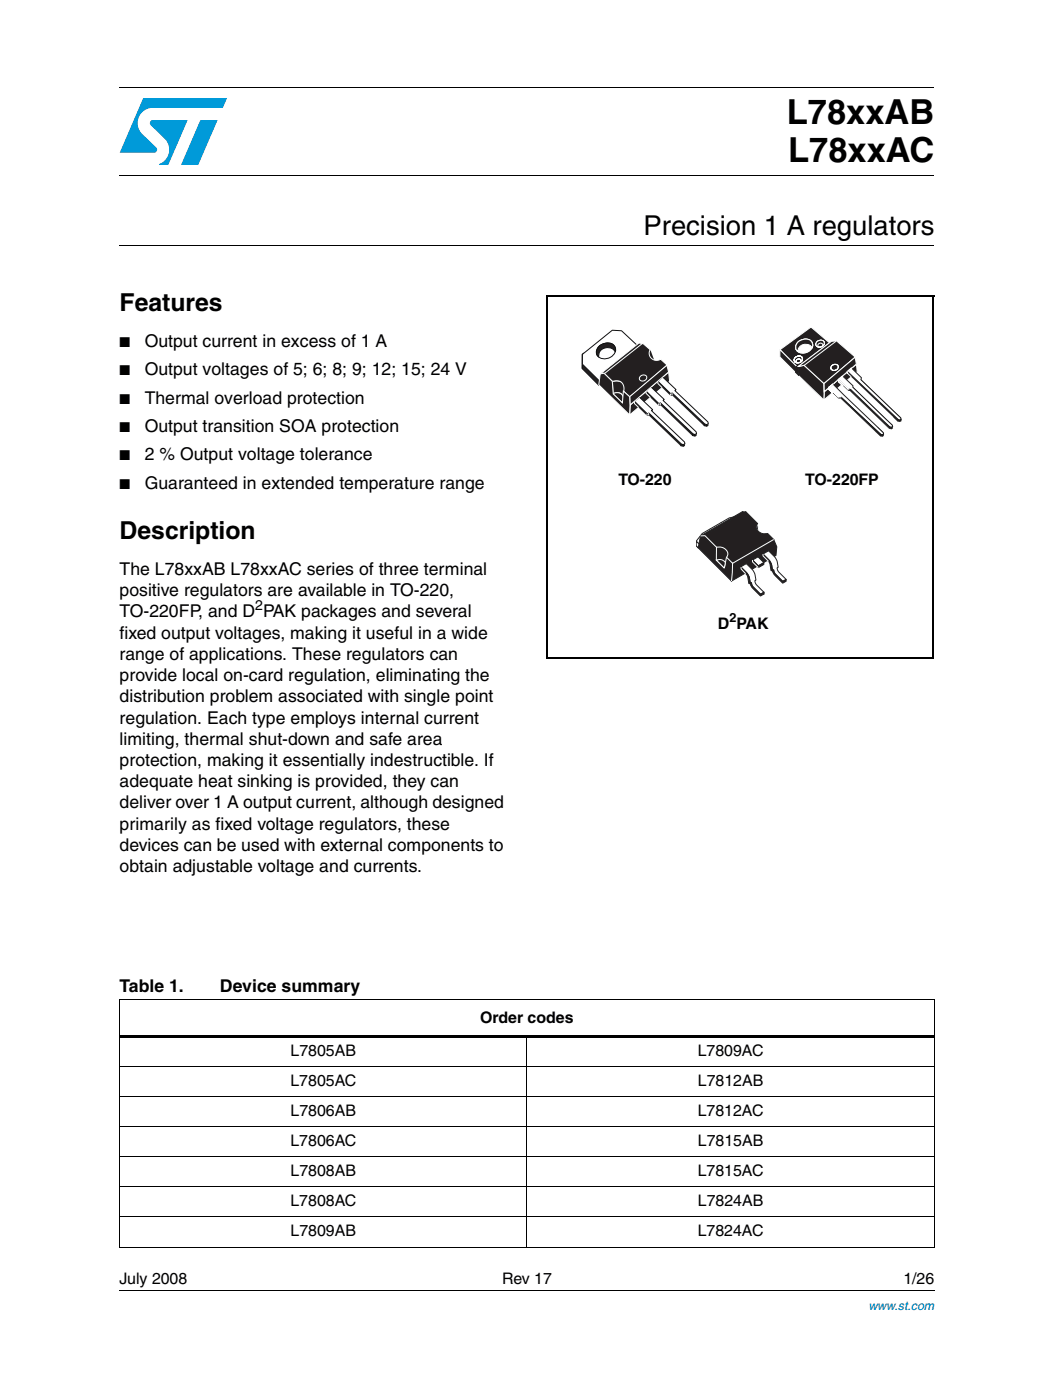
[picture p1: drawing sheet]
<svg xmlns="http://www.w3.org/2000/svg" width="210mm" height="279mm" viewBox="0 0 210 279" stroke-linecap="round" stroke-linejoin="round" font-family="sans-serif">
<g fill="#009ad9">
<path d="M40 23.9h3.4l-3.9 9h-3.4z"/>
<path d="M28.6 19.6h16.7l-.8 1.9h-14a3 3 0 0 0-2.8 2 3 3 0 0 0 .8 3.3l2.7 2.6a.62 .62 0 0 1 .1 .7 .62 .62 0 0 1-.6 .4h-6.8z"/>
<path d="M30.1 24.2l.4-.2 6.9-.1-3.8 9-1.9-.1a3.2 3.2 0 0 0 1.2-5l-2.9-2.8-.1-.4z"/>
</g>
<path d="M23.9 17.5h162.5M23.9 35h162.5M23.9 48.9h162.5M23.9 257.5h162.6" fill="none" stroke="#000" stroke-width=".2"/>
<path d="M23.8 257.4l.1 .2z" fill="#000"/>
<path d="M116 65.8h25.4v23.5h-25.4z" fill="#fff"/>
<g fill="#231f20" stroke="#fff" stroke-width=".2">
<path d="M122.2 76.1a2.7 2.7 0 0 1 3.2 1.5l-.2 3-.9-1.1a1.09 1.09 0 0 0-1.5-1.1l-.5 .1z" fill-rule="evenodd"/>
<path d="M125.7 80.8l7.7-6.5 .2 1.8-8 6.7z" fill-rule="evenodd"/>
</g>
<path d="M116.1 70.7l.4-.2 .7 3 2.3 2.5v.9l-3.4-3.4z" fill-rule="evenodd" fill="#231f20"/>
<path d="M116.1 70.7l.4-.2 .7 3 2.3 2.5v.9l-3.4-3.4z" fill="none" stroke="#0e1213" stroke-width=".2"/>
<path d="M116.2 70.7l5.9-4.8 1.9 .1 3.1 2.9-6.5 5.6-1.1 1.5-3.3-3.3z" fill-rule="evenodd" fill="#fff"/>
<path d="M116.2 70.7l5.9-4.8 1.9 .1 3.1 2.9-6.5 5.6-1.1 1.5-3.3-3.3z" fill="none" stroke="#0e1213" stroke-width=".2"/>
<path d="M122.2 78.6a1.38 1.38 0 0 1 1.8 .1 1.38 1.38 0 0 1 .2 1.7z" fill-rule="evenodd" fill="#231f20" stroke="#fff" stroke-width=".2"/>
<path d="M129.5 69.7l.3 .2 .9 2.4-1.9-.5z" fill-rule="evenodd" fill="#231f20"/>
<path d="M119.4 69.2a2.04 2.04 0 0 1 3.4 .2 2.04 2.04 0 0 1-1.4 2.1 2.04 2.04 0 0 1-2.4-.8v-.8z" fill-rule="evenodd" fill="#fff"/>
<path d="M119.6 69a1.96 1.96 0 0 1 3.2 .5 2.1 2.1 0 0 1-1.3 1.9 2.1 2.1 0 0 1-2.3-.4 1.42 1.42 0 0 1 .4-2z" fill="none" stroke="#0e1213" stroke-width=".2"/>
<path d="M119.5 69.1a2.15 2.15 0 0 1 3.1 0l.2 .6-.1 .5a1.79 1.79 0 0 0-2-.8 1.79 1.79 0 0 0-1.3 1.8 1.37 1.37 0 0 1 .1-2.1z" fill-rule="evenodd" fill="#231f20"/>
<path d="M116.2 72.9v.6M119.5 69.1a2.25 2.25 0 0 1 3.1 0l.2 .6-.1 .5a1.81 1.81 0 0 0-2-.7 1.81 1.81 0 0 0-1.3 1.7 1.4 1.4 0 0 1 .1-2.1z" fill="none" stroke="#0e1213" stroke-width=".2"/>
<path d="M131.2 76.1l3.6 1.7v.5l5.7 6.2 .5 .3 .3-.2v.4l-.3 .2-.5-.1-6.3-6.1h-.4l-2.6-2.5z" fill-rule="evenodd" fill="#231f20"/>
<path d="M131.2 76.1l1-.8 2.7 2.5-.3 .1 6.6 6.3 .1 .4-.3 .2-.4-.2-6.5-6.2-.3 .2z" fill-rule="evenodd" fill="#fff"/>
<path d="M131.2 76.1l1-.8 2.7 2.5-.3 .1 6.6 6.3 .1 .4-.3 .2-.4-.2-6.5-6.2-.3 .2zM140.5 84.6v.4M140.9 84.7l.1 .4" fill="none" stroke="#0e1213" stroke-width=".2"/>
<path d="M133.7 78.6v.4M134.1 78.5v.4" fill="none" stroke="#fff" stroke-width=".2"/>
<path d="M128.9 78.1l3.5 1.7 .1 .4 5.7 6.3 .5 .2 .3-.2v.5l-.3 .1-.5-.1-6.4-6.1-.4 .1-2.5-2.5z" fill-rule="evenodd" fill="#231f20"/>
<path d="M128.9 78l1-.8 2.6 2.5-.2 .2 6.6 6.3 .1 .3-.4 .2-.4-.1-6.5-6.2-.3 .2z" fill-rule="evenodd" fill="#fff" stroke="#0e1213" stroke-width=".2"/>
<path d="M131.4 80.5v.4M131.7 80.4v.5" fill="none" stroke="#fff" stroke-width=".2"/>
<path d="M138.1 86.6l.1 .4M138.6 86.7v.4" fill="none" stroke="#0e1213" stroke-width=".2"/>
<path d="M126.6 80.1l3.5 1.7 .1 .5 5.6 6.2 .6 .3 .3-.2v.4l-.4 .2-.5-.1-6.3-6.1h-.4l-2.5-2.5z" fill-rule="evenodd" fill="#231f20"/>
<path d="M126.5 80.1l1-.8 2.7 2.5-.2 .1 6.5 6.3 .1 .4-.3 .2-.4-.2-6.5-6.2-.3 .2z" fill-rule="evenodd" fill="#fff" stroke="#0e1213" stroke-width=".2"/>
<path d="M129.1 82.6v.4M129.4 82.5v.4" fill="none" stroke="#fff" stroke-width=".2"/>
<path d="M135.8 88.6v.4M136.3 88.7v.4" fill="none" stroke="#0e1213" stroke-width=".2"/>
<g fill="#231f20" stroke="#fff" stroke-width=".2">
<path d="M119.8 74.6l7.6-6.1 .9 .1 1.4 1.2a1.44 1.44 0 0 0 .3 1.8 1.44 1.44 0 0 0 1.8 .1l1.3 1.2-7.5 6.3-1.2-1.1a1.6 1.6 0 0 0-.4-1.8 1.6 1.6 0 0 0-1.8-.2l-1.7-1.6z" fill-rule="evenodd"/>
<path d="M125.6 79.2l7.4-6.3 .4 1.3-7.7 6.6z" fill-rule="evenodd"/>
</g>
<path d="M127.7 75.1a.69 .69 0 0 1 .8-.3 .69 .69 0 0 1 .5 .7 .71 .71 0 0 1-.8 .6 .71 .71 0 0 1-.6-.8zM128.2 68.5l-7.5 6" fill="none" stroke="#fff" stroke-width=".2"/>
<path d="M119.7 74.6l.8-.1 1.6 1.6 .2 2.5 1.9 1.8 .2-2.4 1.2 1.2v3.6l-6.2-6z" fill-rule="evenodd" fill="#231f20" stroke="#fff" stroke-width=".2"/>
<path d="M128.9 78v.5l.9 .9M131.2 76.1v.4l.9 .9M126.5 80.1l.1 .4 .8 .8" fill="none" stroke="#fff" stroke-width=".2"/>
<path d="M155.5 65.2h25.3v24.3h-25.3z" fill="#fff"/>
<g fill="#231f20" stroke="#fff" stroke-width=".2">
<path d="M164.4 78.2l6.4-5.5 .2 1.5-6.7 5.6z" fill-rule="evenodd"/>
<path d="M164.4 78.2l6.4-5.5 .2 1.5-6.7 5.6z" fill-rule="evenodd"/>
<path d="M171.3 75.8l.6-.4v.8z" fill-rule="evenodd"/>
<path d="M171.3 75.8l.6-.4v.8z" fill-rule="evenodd"/>
<path d="M171.8 75.4l.1 .8z" fill-rule="evenodd"/>
<path d="M171.3 75.8l.6 .4z" fill-rule="evenodd"/>
<path d="M171.3 75.8l.6-.4z" fill-rule="evenodd"/>
<path d="M169.6 77.4l.6-.4v.8z" fill-rule="evenodd"/>
<path d="M169.6 77.4l.6-.4v.8z" fill-rule="evenodd"/>
<path d="M170.1 77l.1 .8z" fill-rule="evenodd"/>
<path d="M169.6 77.3l.6 .5z" fill-rule="evenodd"/>
<path d="M169.6 77.3l.6-.3z" fill-rule="evenodd"/>
</g>
<path d="M155.6 69.8l6.2-4.5 3.8 3.2-5.4 4.3-1.1 1.3z" fill-rule="evenodd" fill="#231f20"/>
<path d="M155.6 69.8l6.2-4.5 3.8 3.2-5.4 4.3-1.1 1.3z" fill="none" stroke="#fff" stroke-width=".2"/>
<path d="M155.6 69.8l6.2-4.5 3.8 3.2-5.4 4.3-1.1 1.3z" fill-rule="evenodd" fill="#231f20"/>
<path d="M155.6 69.8l6.2-4.5 3.8 3.2-5.4 4.3-1.1 1.3z" fill="none" stroke="#fff" stroke-width=".2"/>
<path d="M159.1 68.4a1.7 1.7 0 0 1 3 .4 1.83 1.83 0 0 1-1.3 1.6 1.83 1.83 0 0 1-2-.8v-.6z" fill-rule="evenodd" fill="#231f20" stroke="#fff" stroke-width=".2"/>
<path d="M159.2 68.3a1.74 1.74 0 0 1 2.9 .4 1.87 1.87 0 0 1-1.2 1.6 1.87 1.87 0 0 1-2-.4 1.26 1.26 0 0 1 .3-1.6z" fill-rule="evenodd" fill="#fff" stroke="#fff" stroke-width=".2"/>
<path d="M159.2 73.2l1.2-.7 4 4.1-.1 3.2-5.2-5.1z" fill-rule="evenodd" fill="#231f20"/>
<g fill="#231f20" stroke="#fff" stroke-width=".2">
<path d="M159.2 73.2l1.2-.7 4 4.1-.1 3.2-5.2-5.1z" fill-rule="evenodd"/>
<path d="M155.6 69.8l3.6 3.6v1.5l-3.6-3.7z" fill-rule="evenodd"/>
<path d="M155.6 69.8l3.6 3.6v1.5l-3.6-3.7z" fill-rule="evenodd"/>
<path d="M159.2 68.3a1.73 1.73 0 0 1 2.8 .2v.9a1.55 1.55 0 0 0-1.7-.6 1.55 1.55 0 0 0-1.1 1.4 1.25 1.25 0 0 1 0-1.9z" fill-rule="evenodd"/>
<path d="M159.2 68.3a1.93 1.93 0 0 1 2.7-.1l.2 .6v.6a1.59 1.59 0 0 0-1.8-.6 1.59 1.59 0 0 0-1.1 1.4 1.22 1.22 0 0 1 0-1.9z" fill-rule="evenodd"/>
</g>
<path d="M158.9 73.1l.3 .4v-.3l.1 1.7-.6-.6z" fill-rule="evenodd" fill="#231f20" stroke="#231f20" stroke-width=".2"/>
<g fill="#231f20" stroke="#fff" stroke-width=".2">
<path d="M158.6 71.4a.75 .75 0 0 1 .9-.4 .75 .75 0 0 1 .5 .9 .78 .78 0 0 1-.9 .6 .78 .78 0 0 1-.6-.9z" fill-rule="evenodd"/>
<path d="M158.6 71.4a.77 .77 0 0 1 .9-.3 .77 .77 0 0 1 .5 .8 .8 .8 0 0 1-.8 .6 .8 .8 0 0 1-.7-.9z" fill-rule="evenodd"/>
<path d="M158.6 71.4l.3-.2a.74 .74 0 0 0-.4 1l-.1-.3z" fill-rule="evenodd"/>
<path d="M158.9 71.2a.8 .8 0 0 1 1.1 .2 .94 .94 0 0 0-1.1-.2z" fill-rule="evenodd"/>
<path d="M160 71.4v-.1a.72 .72 0 0 1-.4 1 .66 .66 0 0 0 .4-.9z" fill-rule="evenodd"/>
<path d="M158.5 72.1a.94 .94 0 0 0 1.1 .2 .8 .8 0 0 1-1.1-.2z" fill-rule="evenodd"/>
<path d="M158.6 71.3a.76 .76 0 0 1 .9-.3 .76 .76 0 0 1 .5 .8l-.2 .4a.49 .49 0 0 0-.6-.6 .49 .49 0 0 0-.3 .8 .59 .59 0 0 1-.5-.5 .59 .59 0 0 1 .2-.6z" fill-rule="evenodd"/>
<path d="M158.6 71.4a.75 .75 0 0 1 .9-.3 .75 .75 0 0 1 .5 .8l-.2 .2a.42 .42 0 0 0-.5-.5l-.5 .4 .1 .4a.59 .59 0 0 1-.3-1z" fill-rule="evenodd"/>
</g>
<path d="M158.6 71.3a.6 .6 0 0 0-.2 .6 .6 .6 0 0 0 .5 .5 .7 .7 0 0 1-.4-.9 .7 .7 0 0 1 .9-.4 .61 .61 0 0 1 .6 .3 .61 .61 0 0 1-.2 .8 .46 .46 0 0 0-.2-.5 .46 .46 0 0 0-.6 0l-.2 .2 .1 .5a.49 .49 0 0 1 .2-.7 .49 .49 0 0 1 .7 .3v.2a.66 .66 0 0 0 .1-.9 .66 .66 0 0 0-.9-.2z" fill="none" stroke="#fff" stroke-width=".2"/>
<g fill="#231f20" stroke="#fff" stroke-width=".2">
<path d="M163 68.2a.75 .75 0 0 1 .9-.3 .75 .75 0 0 1 .5 .9 .78 .78 0 0 1-1 .5 .78 .78 0 0 1-.6-.9z" fill-rule="evenodd"/>
<path d="M163 68.2a.77 .77 0 0 1 .9-.3 .77 .77 0 0 1 .5 .8 .8 .8 0 0 1-.9 .6 .8 .8 0 0 1-.7-.8z" fill-rule="evenodd"/>
<path d="M163 68.2l.2-.1a.74 .74 0 0 0-.4 .9l-.1-.3z" fill-rule="evenodd"/>
<path d="M163.2 68a.75 .75 0 0 1 1.2 .2h-.1a.92 .92 0 0 0-1.1-.2z" fill-rule="evenodd"/>
<path d="M164.3 68.2h.1a.72 .72 0 0 1-.4 1v-.1a.66 .66 0 0 0 .3-.9z" fill-rule="evenodd"/>
<path d="M162.8 69h.1a.94 .94 0 0 0 1.1 .2 .8 .8 0 0 1-1.2-.2z" fill-rule="evenodd"/>
<path d="M163 68.2a.76 .76 0 0 1 .9-.3 .76 .76 0 0 1 .5 .8l-.3 .3a.49 .49 0 0 0-.6-.5 .49 .49 0 0 0-.3 .7 .58 .58 0 0 1-.4-.4 .58 .58 0 0 1 .2-.6z" fill-rule="evenodd"/>
<path d="M159.2 73.2l6.7-5.1 1-.1 3.7 3.3-5.4 4.8-.8 .5-4-3.7z" fill-rule="evenodd"/>
<path d="M159.2 73.2l6.7-5.1 1-.1 3.7 3.3-5.4 4.8-.8 .5-4-3.7z" fill-rule="evenodd"/>
<path d="M164.4 76.5l6.2-5.2 .2 1.4-6.4 5.4z" fill-rule="evenodd"/>
<path d="M164.4 76.5l6.2-5.2 .2 1.4-6.4 5.4z" fill-rule="evenodd"/>
</g>
<path d="M169.1 74.2l10 9.4 .4 .2 .3-.1v.3l-.3 .2-.4-.1-10-9.6z" fill-rule="evenodd" fill="#231f20"/>
<path d="M169 74.1l9.1 8.6z" fill-rule="evenodd" fill="#0e1313"/>
<path d="M169 74.2l.1 .3z" fill-rule="evenodd" fill="#231f20" stroke="#fff" stroke-width=".2"/>
<g fill="#0e1313">
<path d="M178.2 83.3l.9 .8z" fill-rule="evenodd"/>
<path d="M179.1 84.1l.4 .1z" fill-rule="evenodd"/>
<path d="M179.5 84.2l.3-.2z" fill-rule="evenodd"/>
<path d="M179.7 83.7l.1 .3z" fill-rule="evenodd"/>
<path d="M179.5 83.8l.3-.1z" fill-rule="evenodd"/>
<path d="M179 83.6l.5 .3z" fill-rule="evenodd"/>
<path d="M178.2 82.8l.9 .9z" fill-rule="evenodd"/>
<path d="M178.1 82.7l.1 .1z" fill-rule="evenodd"/>
</g>
<path d="M167.3 75.8l1.9 1.8 .4 .1 6.9 6.3 .9 1.1 .4 .2 .3-.2v.4l-.3 .1-.4-.1-7.8-7.5h-.4l-1.9-1.8z" fill-rule="evenodd" fill="#231f20"/>
<g fill="#0e1313">
<path d="M176.2 84.5l1.2 1.1z" fill-rule="evenodd"/>
<path d="M177.4 85.5l.4 .1z" fill-rule="evenodd"/>
<path d="M177.8 85.6l.3-.1z" fill-rule="evenodd"/>
<path d="M178 85.1l.1 .4z" fill-rule="evenodd"/>
<path d="M177.8 85.3l.3-.1z" fill-rule="evenodd"/>
<path d="M177.4 85.1l.4 .2z" fill-rule="evenodd"/>
<path d="M176.4 84l1 1.1z" fill-rule="evenodd"/>
<path d="M169.6 77.7l6.8 6.3z" fill-rule="evenodd"/>
</g>
<g fill="#231f20" stroke="#fff" stroke-width=".2">
<path d="M160.4 72.9l6.4-4.8z"/>
<path d="M169.2 77.6l.4 .1z" fill-rule="evenodd"/>
<path d="M167.3 75.8l2 1.8z" fill-rule="evenodd"/>
<path d="M167.3 75.8v.4z" fill-rule="evenodd"/>
<path d="M167.3 76.1l.9 .9z" fill-rule="evenodd"/>
</g>
<path d="M169.6 78.1l6.7 6.4z" fill-rule="evenodd" fill="#231f20"/>
<g fill="#fff" stroke="#fff" stroke-width=".2">
<path d="M165.9 73l.3-.2a.71 .71 0 0 0-.4 .9l-.1-.5z" fill-rule="evenodd"/>
<path d="M166.1 72.8a.67 .67 0 0 1 1.1 .2h-.1a.86 .86 0 0 0-1-.2z" fill-rule="evenodd"/>
<path d="M167.1 73a.54 .54 0 0 1-.3 .8 .58 .58 0 0 0 .3-.8z" fill-rule="evenodd"/>
<path d="M165.8 73.7a.89 .89 0 0 0 1 .1 .69 .69 0 0 1-1-.1z" fill-rule="evenodd"/>
</g>
<path d="M165.4 77.3l.8-.7 10 9.7 .1 .3-.3 .2-.4-.2-7.8-7.3-.6 .1z" fill-rule="evenodd" fill="#fff" stroke="#231f20" stroke-width=".2"/>
<g fill="#0e1313">
<path d="M174.8 85.8l.9 .9z" fill-rule="evenodd"/>
<path d="M175.7 86.6l.3 .2z" fill-rule="evenodd"/>
<path d="M176 86.8l.3-.2z" fill-rule="evenodd"/>
<path d="M176.2 86.3l.1 .3z" fill-rule="evenodd"/>
<path d="M175.1 85.2l1.1 1.1z" fill-rule="evenodd"/>
</g>
<g fill="#231f20" stroke="#fff" stroke-width=".2">
<path d="M165.3 77.3l.9-.6z" fill-rule="evenodd"/>
<path d="M165.3 77.3l1.9 2.1z" fill-rule="evenodd"/>
<path d="M167.2 79.4l.6-.2z" fill-rule="evenodd"/>
</g>
<path d="M167.8 79.2l7 6.7z" fill-rule="evenodd" fill="#0e1313"/>
<path d="M165.4 77.3l1.9 1.9h.5l7.8 7.4 .4 .2 .3-.2v.4l-.3 .1-.4-.1-7.8-7.5h-.5l-1.9-1.8z" fill-rule="evenodd" fill="#231f20"/>
<g fill="#0e1313">
<path d="M174.8 86.2l.8 .9z" fill-rule="evenodd"/>
<path d="M175.6 87l.4 .1z" fill-rule="evenodd"/>
<path d="M176 87.1l.3-.1z" fill-rule="evenodd"/>
<path d="M176.2 86.6l.1 .4z" fill-rule="evenodd"/>
<path d="M176 86.8l.3-.1z" fill-rule="evenodd"/>
<path d="M175.6 86.5l.4 .3z" fill-rule="evenodd"/>
<path d="M174.4 85.4l1.2 1.2z" fill-rule="evenodd"/>
<path d="M167.7 79.1l6.7 6.3z" fill-rule="evenodd"/>
</g>
<g fill="#231f20" stroke="#fff" stroke-width=".2">
<path d="M167.2 79.2h.6z" fill-rule="evenodd"/>
<path d="M165.3 77.3l2 1.9z" fill-rule="evenodd"/>
<path d="M165.3 77.3l.1 .5z" fill-rule="evenodd"/>
<path d="M165.4 77.7l.7 .7z" fill-rule="evenodd"/>
</g>
<g fill="#0e1313">
<path d="M167.8 79.5l6.6 6.4z" fill-rule="evenodd"/>
<path d="M174.4 85.8l.4 .4z" fill-rule="evenodd"/>
<path d="M175.6 86.6v.4z" fill-rule="evenodd"/>
<path d="M176 86.7l.1 .4z" fill-rule="evenodd"/>
</g>
<path d="M167.3 75.7l.8-.7 2 2v.3l7.9 7.5 .1 .3-.3 .2-.4-.2-7.7-7.4-.5-.1z" fill-rule="evenodd" fill="#fff" stroke="#231f20" stroke-width=".2"/>
<path d="M176.2 84l1.2 1.2z" fill-rule="evenodd" fill="#231f20"/>
<g fill="#0e1313">
<path d="M177.5 85.1l.3 .2z" fill-rule="evenodd"/>
<path d="M177.8 85.3l.3-.2z" fill-rule="evenodd"/>
<path d="M177.9 84.8l.2 .3z" fill-rule="evenodd"/>
<path d="M176.7 83.6l1.3 1.3z" fill-rule="evenodd"/>
<path d="M170.1 77.3l6.6 6.3z" fill-rule="evenodd"/>
</g>
<g fill="#231f20" stroke="#fff" stroke-width=".2">
<path d="M167.2 75.7l.9-.6z" fill-rule="evenodd"/>
<path d="M167.3 75.8l1.9 1.9z" fill-rule="evenodd"/>
</g>
<path d="M169.7 77.7l6.5 6.3z" fill-rule="evenodd" fill="#231f20"/>
<g fill="#0e1313">
<path d="M177.4 85.1v.4z" fill-rule="evenodd"/>
<path d="M177.8 85.2l.1 .4z" fill-rule="evenodd"/>
</g>
<path d="M169.1 74.2l.8-.8 1.9 2-.1 .4 8 7.6 .1 .3-.3 .1-.4-.1z" fill-rule="evenodd" fill="#fff" stroke="#231f20" stroke-width=".2"/>
<g fill="#0e1313">
<path d="M178.2 82.8l1 .9z" fill-rule="evenodd"/>
<path d="M179.2 83.7l.3 .2z" fill-rule="evenodd"/>
<path d="M179.4 83.8l.4-.2z" fill-rule="evenodd"/>
<path d="M179.7 83.4l.1 .3z" fill-rule="evenodd"/>
<path d="M178.4 82.2l1.3 1.2z" fill-rule="evenodd"/>
<path d="M171.7 75.8l6.7 6.4z" fill-rule="evenodd"/>
</g>
<path d="M169 74.1l.9-.6z" fill-rule="evenodd" fill="#231f20" stroke="#fff" stroke-width=".2"/>
<path d="M169 74.2l9.2 8.6z" fill-rule="evenodd" fill="#231f20"/>
<g fill="#0e1313">
<path d="M179.1 83.7v.4z" fill-rule="evenodd"/>
<path d="M179.5 83.9v.3z" fill-rule="evenodd"/>
</g>
<path d="M165.4 77.3v.5l.7 .6M167.3 75.8v.4l.7 .6M169.1 74.2v.3l.7 .7" fill="none" stroke="#fff" stroke-width=".2"/>
<path d="M138.8 102.1h18.1v16.9h-18.1z" fill="#fff"/>
<path d="M148.1 104.2l-.3-.4-2.3 .5-1.6 .9 .2 .3v.2l-1.9 1h-.3l-.2-.2-1.6 .9-1.2 1.5 .4 .4" fill="none" stroke="#231f20" stroke-width=".2"/>
<path d="M141.7 105.5l.2 .3h.3l1.9-1.1v-.2l-.2-.2v.9l.2 .4-1.9 1.1h-.3l-.2-.2z" fill-rule="evenodd" fill="#231f20" stroke="#231f20" stroke-width=".2"/>
<path d="M140.1 106.5l5.4-3.1 2.3-.5 .3 .4-8.7 5.3-.5-.6z" fill="#fff"/>
<path d="M140.1 106.5l5.4-3.1 2.3-.5 .3 .4-8.7 5.3-.5-.6zM146.1 112.4l-.2 3.6M148.1 102.1v2.1M155 109.1l-8.9 5.1" fill="none" stroke="#231f20" stroke-width=".2"/>
<g fill="#231f20" stroke="#231f20" stroke-width=".2">
<path d="M146.1 112.4l8.2-4.7 .7 1.4-.2 1.7-8.9 5.2z"/>
<path d="M139.7 107l.9-.1 5.5 5.5-.2 3.6-6.6-6.7z"/>
<path d="M139.7 107l8.4-4.9 .7 .1-8.2 4.7z"/>
</g>
<path d="M151.1 104.5l.3 1.7a1.11 1.11 0 0 1-.3-1.7z" fill="#231f20" stroke="#fff" stroke-width=".2"/>
<path d="M152.4 118.2v.4" fill="none" stroke="#231f20" stroke-width=".2"/>
<path d="M147.8 113.1l1.1-.6 1.1 1.1 .6 1 .2 1.2-.2 .1 .1 .5 1.7 1.8-.7 .4-1.5-1.5-.3-.8-.2 .1-.2-1.2-.3-.6z" fill="#fff" stroke="#231f20" stroke-width=".2"/>
<g fill="#231f20" stroke="#231f20" stroke-width=".2">
<path d="M149.6 116.4l.3-.1 .3 .8 1.5 1.5 .7-.4v.4l-.7 .4-1.6-1.7z"/>
<path d="M147.8 113.1l1.4 1.5 .3 .6 .2 1.2-.3 .1-.4-1.7-1.2-1.3z"/>
</g>
<path d="M152.2 110.6l1.1-.7 1.1 1.1 .6 1 .2 1.2-.2 .1 .2 .6 1.6 1.7-.7 .4-1.4-1.4-.4-.9-.2 .2-.2-1.2-.3-.7z" fill="#fff"/>
<path d="M152.2 110.6l1.1-.7 1.1 1.1 .6 1 .2 1.2-.2 .1 .2 .6 1.6 1.7-.7 .4-1.4-1.4-.4-.9-.2 .2-.2-1.2-.3-.7z" fill="none" stroke="#231f20" stroke-width=".2"/>
<path d="M154 113.8l.3-.1 .4 .9 1.4 1.4 .7-.4v.4l-.7 .4-1.6-1.7z" fill="#231f20"/>
<path d="M154 113.8l.3-.1 .4 .9 1.4 1.4 .7-.4v.4l-.7 .4-1.6-1.7z" fill="none" stroke="#231f20" stroke-width=".2"/>
<path d="M152.2 110.6l1.4 1.4 .3 .7 .2 1.2h-.3l-.3-1.6-1.3-1.4z" fill="#231f20" stroke="#231f20" stroke-width=".2"/>
<path d="M150.1 111.8l1.1-.7 1.2 1.2-1.1 .6z" fill="#fff" stroke="#231f20" stroke-width=".2"/>
<path d="M150.1 111.8l1.2 1.1 1.1-.6v.4l-1.1 .6-1.2-1.2z" fill="#231f20" stroke="#231f20" stroke-width=".2"/>
<path d="M138.9 108l.5 .6-.1 .7-.4-.4z" fill="#fff"/>
<path d="M138.9 108l.5 .6-.1 .7-.4-.4z" fill="none" stroke="#231f20" stroke-width=".2"/>
<path d="M140.6 106.9l8.2-4.7 2.3 2.3a1.39 1.39 0 0 0 .1 1.6 1.39 1.39 0 0 0 1.5 .4h.4l1.2 1.2-8.2 4.7z" fill="#231f20" stroke="#231f20" stroke-width=".2"/>
<g fill="#231f20" stroke="#fff" stroke-width=".2">
<path d="M142.9 109.2a1.6 1.6 0 0 1 2.2 1.8l-.2 .2-.4 2.2-1.6-1.6z"/>
<path d="M142.9 111.8a1.46 1.46 0 0 1 1.8 .5l-.2 1.1z"/>
</g>
<path d="M148.5 108.7a.83 .83 0 0 1 1.1-.2 .83 .83 0 0 1 .4 .9 .83 .83 0 0 1-1 .3 .83 .83 0 0 1-.5-1z" fill="none" stroke="#231f20" stroke-width=".2"/>
<path d="M139.7 107l.9-.1 2.4 2.4M145 111.3l1.1 1.1-.2 3.6M147.8 113.2v.3l.9 1M150.1 111.8v.3l1.2 1.2M152.2 110.6v.3l1.1 1.1M154.3 107.7l-8.2 4.7" fill="none" stroke="#fff" stroke-width=".2"/>
<path d="M109.1 59h77.3M109.1 58.8v72.4M186.2 59v72.4M108.9 131.2h77.3" fill="none" stroke="#000" stroke-width=".36"/>
<path d="M23.8 199.5h162.7M23.9 199.6v49.2M186.4 199.6v49.2M23.8 212.9h162.7M23.8 218.9h162.7M105.1 206.6v42.4M23.8 224.9h162.7M23.8 230.9h162.7M23.8 236.9h162.7M23.8 242.9h162.7M23.8 248.9h162.7" fill="none" stroke="#000" stroke-width=".2"/>
<path d="M23.8 206.6h162.7v.6h-162.7z" fill="#000"/>
<g font-size="6.9">
<text x="157" y="24.8">L78xxAB</text>
<text x="157.2" y="32.3">L78xxAC</text>
</g>
<text font-size="5.5" x="128.4" y="46.8">Precision 1 A regulators</text>
<g font-size="4.9">
<text x="23.9" y="62.1">Features</text>
<text x="23.9" y="107.6">Description</text>
</g>
<g font-size="3.5">
<text x="28.9" y="69.3">Output current in excess of 1 A</text>
<text x="28.9" y="74.9">Output voltages of 5; 6; 8; 9; 12; 15; 24 V</text>
<text x="28.9" y="80.6">Thermal overload protection</text>
<text x="28.9" y="86.2">Output transition SOA protection</text>
<text x="28.9" y="91.8">2 % Output voltage tolerance</text>
<text x="28.9" y="97.5">Guaranteed in extended temperature range</text>
<text x="23.9" y="114.8">The L78xxAB L78xxAC series of three terminal</text>
<text x="23.9" y="119">positive regulators are available in TO-220,</text>
<text x="23.9" y="123.2">TO-220FP, and D PAK packages and several</text>
<text x="23.9" y="127.5">fixed output voltages, making it useful in a wide</text>
<text x="23.9" y="131.7">range of applications. These regulators can</text>
<text x="23.9" y="135.9">provide local on-card regulation, eliminating the</text>
<text x="23.9" y="140.2">distribution problem associated with single point</text>
<text x="23.9" y="144.4">regulation. Each type employs internal current</text>
<text x="23.9" y="148.6">limiting, thermal shut-down and safe area</text>
<text x="23.9" y="152.9">protection, making it essentially indestructible. If</text>
<text x="23.9" y="157.1">adequate heat sinking is provided, they can</text>
<text x="23.9" y="161.3">deliver over 1 A output current, although designed</text>
<text x="23.9" y="165.6">primarily as fixed voltage regulators, these</text>
<text x="23.9" y="169.8">devices can be used with external components to</text>
<text x="23.9" y="174">obtain adjustable voltage and currents.</text>
<text x="23.9" y="198">Table 1.</text>
<text x="43.9" y="198">Device summary</text>
</g>
<g font-size="3.2">
<text x="123.4" y="96.8">TO-220</text>
<text x="160.6" y="96.8">TO-220FP</text>
<text x="143.2" y="125.5">D PAK</text>
<text x="95.8" y="204.1">Order codes</text>
<text x="58" y="210.8">L7805AB</text>
<text x="139.2" y="210.8">L7809AC</text>
<text x="57.9" y="216.8">L7805AC</text>
<text x="139.2" y="216.8">L7812AB</text>
<text x="58" y="222.8">L7806AB</text>
<text x="139.2" y="222.8">L7812AC</text>
<text x="57.9" y="228.8">L7806AC</text>
<text x="139.2" y="228.8">L7815AB</text>
<text x="58" y="234.8">L7808AB</text>
<text x="139.2" y="234.8">L7815AC</text>
<text x="57.9" y="240.7">L7808AC</text>
<text x="139.2" y="240.7">L7824AB</text>
<text x="58" y="246.8">L7809AB</text>
<text x="139.2" y="246.8">L7824AC</text>
<text x="23.9" y="256.2">July 2008</text>
<text x="100.2" y="256.2">Rev 17</text>
<text x="180.2" y="256.2">1/26</text>
</g>
<g font-size="2.8">
<text x="23.9" y="69.3">■</text>
<text x="23.9" y="74.9">■</text>
<text x="23.9" y="80.6">■</text>
<text x="23.9" y="86.2">■</text>
<text x="23.9" y="91.8">■</text>
<text x="23.9" y="97.5">■</text>
<text x="50.9" y="121.8">2</text>
</g>
<text font-size="2.5" x="145.5" y="124.2">2</text>
<text font-size="2.5" fill="#00f" x="173.2" y="261.5">www.st.com</text>
</svg>
